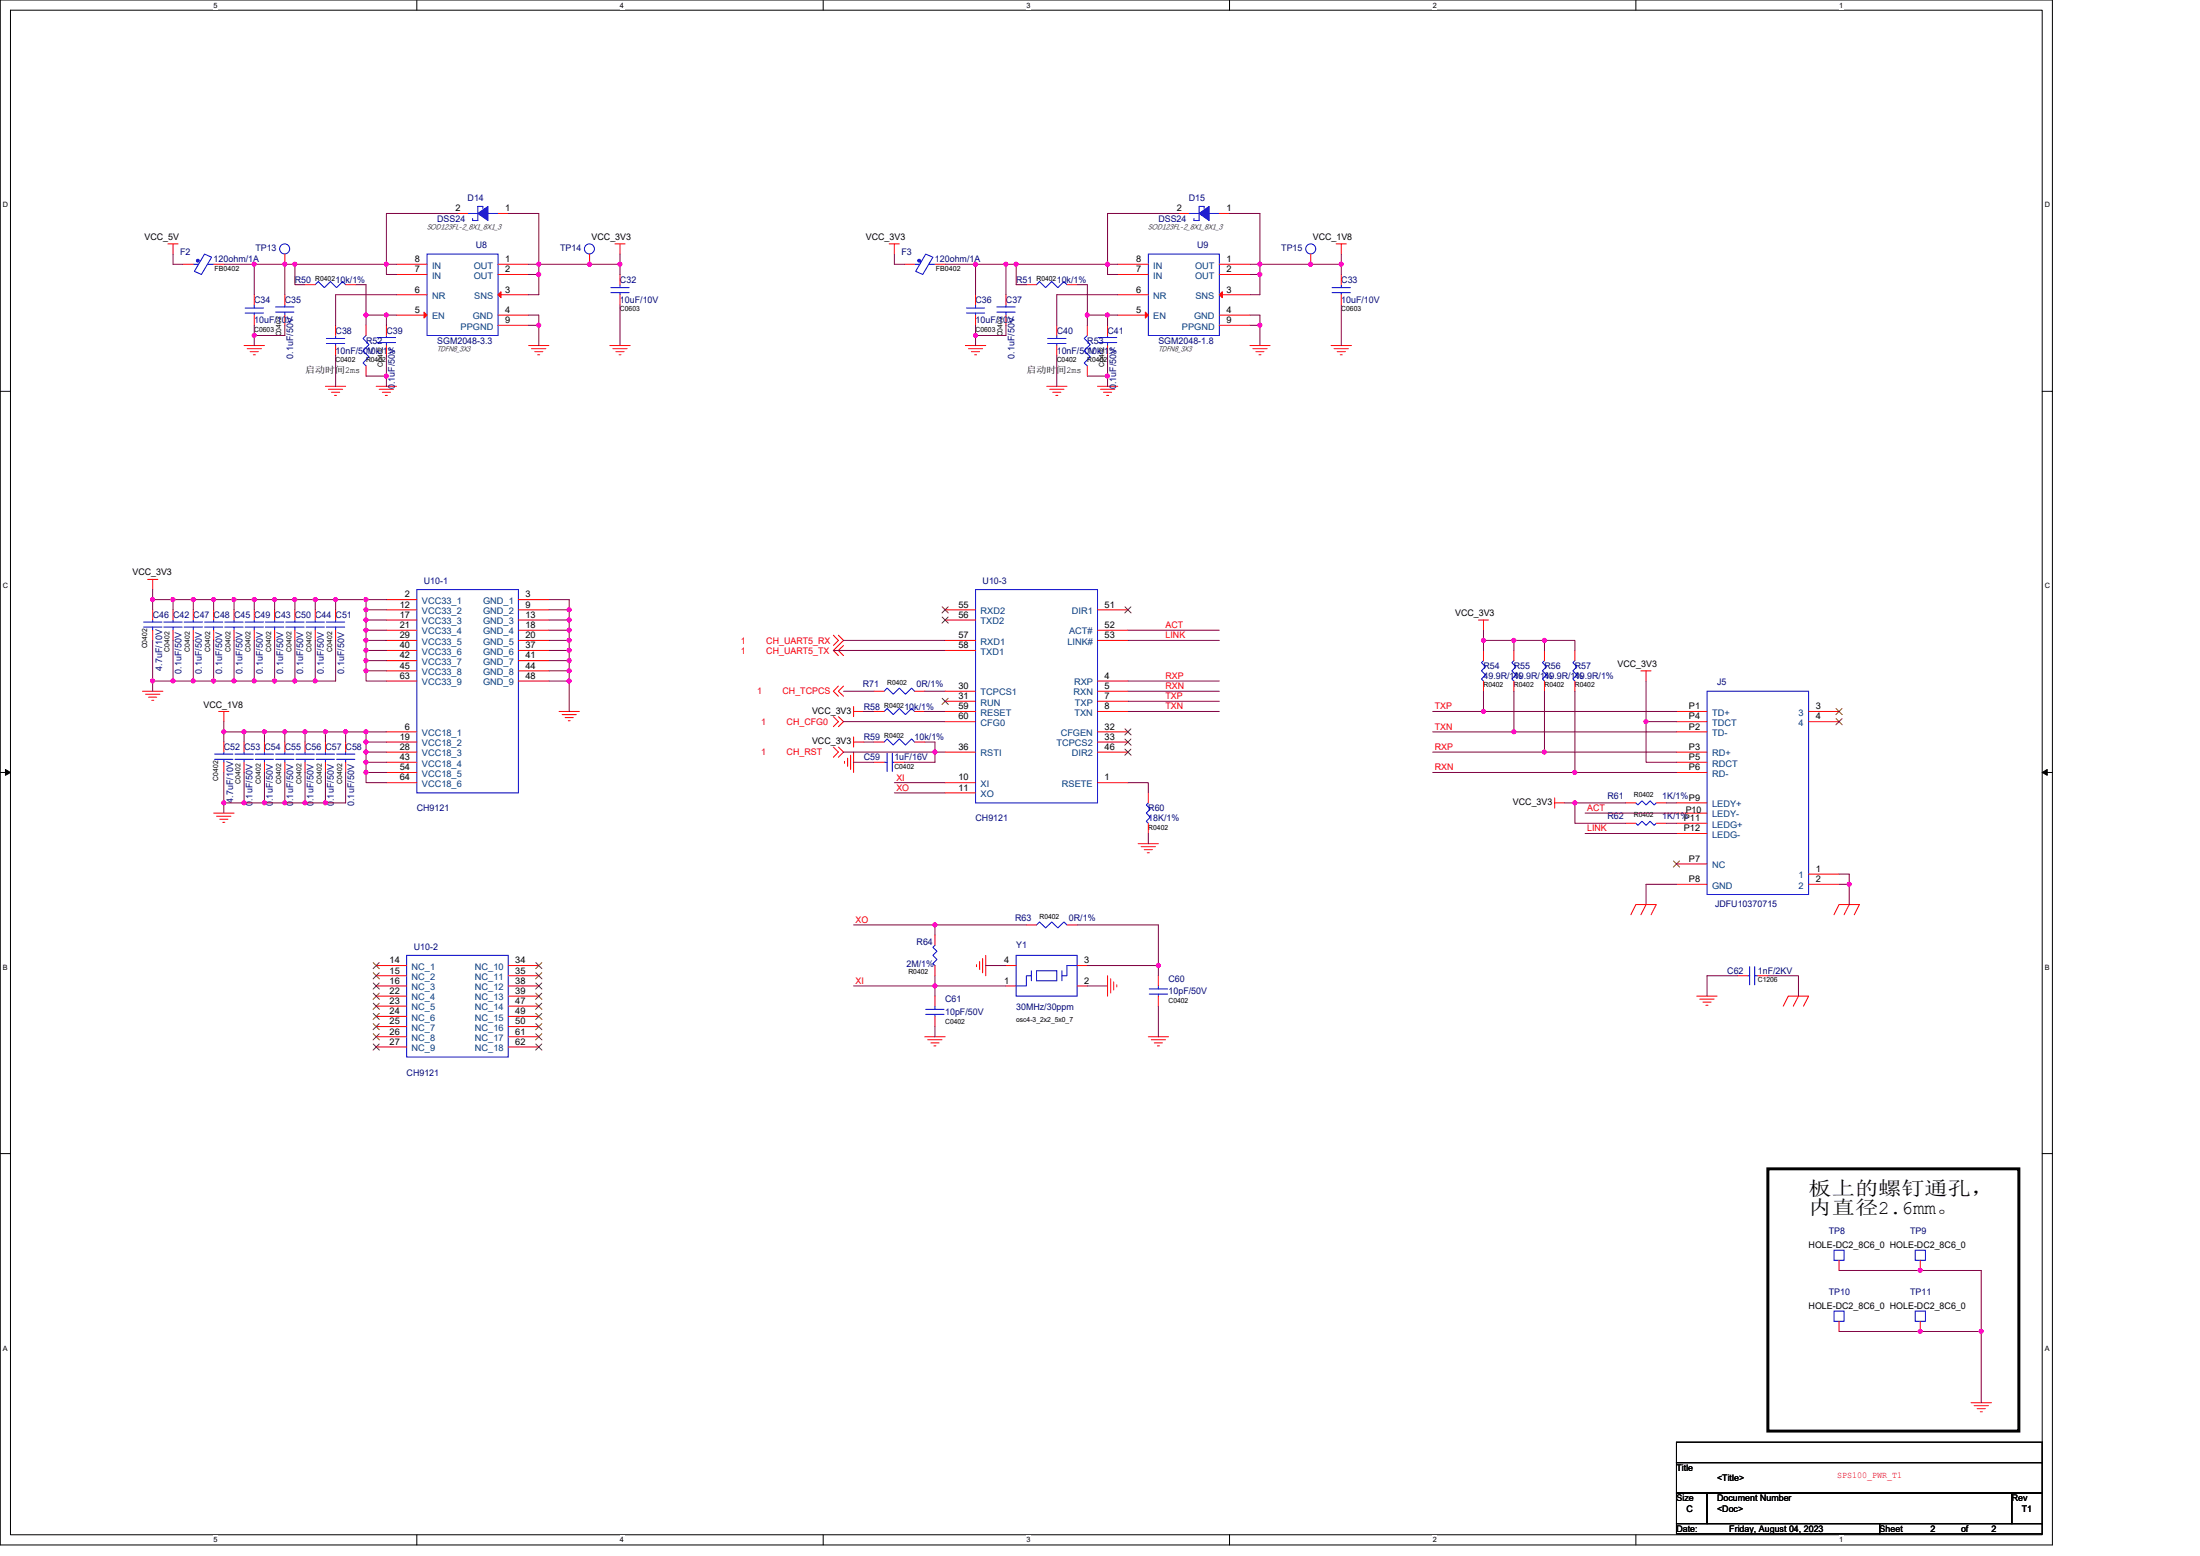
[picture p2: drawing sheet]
<svg xmlns="http://www.w3.org/2000/svg" width="297mm" height="210mm" viewBox="0 0 297 210" stroke-linecap="round" stroke-linejoin="round" font-family="sans-serif">
<path d="M0 0h277.1v208.5h-277.1zM1.4 1.4h274.3v205.7h-274.3z" fill="none" stroke="#000" stroke-width=".14"/>
<g fill="#fff">
<path d="M28.8 .1h.6v1.1h-.6z"/>
<path d="M28.8 207.3h.6v1.1h-.6z"/>
</g>
<path d="M56.3 0v1.4M56.3 207.1v1.4" fill="none" stroke="#000" stroke-width=".14"/>
<g fill="#fff">
<path d="M83.7 .1h.6v1.1h-.6z"/>
<path d="M83.7 207.3h.6v1.1h-.6z"/>
</g>
<path d="M111.1 0v1.4M111.1 207.1v1.4" fill="none" stroke="#000" stroke-width=".14"/>
<g fill="#fff">
<path d="M138.6 .1h.5v1.1h-.5z"/>
<path d="M138.6 207.3h.5v1.1h-.5z"/>
</g>
<path d="M166 0v1.4M166 207.1v1.4" fill="none" stroke="#000" stroke-width=".14"/>
<g fill="#fff">
<path d="M193.4 .1h.6v1.1h-.6z"/>
<path d="M193.4 207.3h.6v1.1h-.6z"/>
</g>
<path d="M220.9 0v1.4M220.9 207.1v1.4" fill="none" stroke="#000" stroke-width=".14"/>
<g fill="#fff">
<path d="M248.3 .1h.6v1.1h-.6z"/>
<path d="M248.3 207.3h.6v1.1h-.6z"/>
<path d="M.4 27.1h.7v1.1h-.7z"/>
<path d="M276.1 27.1h.7v1.1h-.7z"/>
<path d="M.4 78.5h.7v1.1h-.7z"/>
<path d="M276.1 78.5h.7v1.1h-.7z"/>
</g>
<path d="M0 52.8h1.4M275.7 52.8h1.4" fill="none" stroke="#000" stroke-width=".14"/>
<g fill="#fff">
<path d="M.4 130h.7v1.1h-.7z"/>
<path d="M276.1 130h.7v1.1h-.7z"/>
</g>
<path d="M0 104.2h1.4M275.7 104.2h1.4" fill="none" stroke="#000" stroke-width=".14"/>
<path d="M.7 103.8l.7 .4-.7 .4zM275.7 104.2l.7-.4v.8z" fill="#000" stroke="#000" stroke-width=".14"/>
<g fill="#fff">
<path d="M.4 181.4h.7v1.1h-.7z"/>
<path d="M276.1 181.4h.7v1.1h-.7z"/>
</g>
<path d="M0 155.7h1.4M275.7 155.7h1.4M226.4 194.6h49.3v2.8h-49.3zM226.4 197.4h49.3v4.1h-49.3zM226.4 201.5h4.1v4.1h-4.1zM226.4 205.6h27.4v1.4h-27.4zM230.5 201.5h41.1v4.1h-41.1zM253.8 205.6h21.9v1.4h-21.9zM271.6 201.5h4.1v4.1h-4.1z" fill="none" stroke="#000" stroke-width=".14"/>
<path d="M238.7 157.7h33.9v35.4h-33.9z" fill="none" stroke="#000" stroke-width=".4"/>
<g fill="none" stroke="#f00" stroke-width=".14">
<path d="M22.7 32.9h1.3M23.4 32.9v1.4M24.7 35.7h1.4M28.8 35.7h1.4M34.3 39.8v1.3M38.5 39.8v1.3M38.5 34.3v1.4M41.2 38.4h1.4M46.7 38.4h1.3M53.5 39.8h4.2M53.5 37h4.2M53.5 35.7h4.2"/>
<path d="M61.8 28.8h1.3M67.2 35.7h4.2M67.2 37h4.2M67.2 39.8h4.2M67.2 28.8h1.4M79.6 34.3v1.4M83 32.9h1.4M83.7 39.8v1.3M83.7 37v1.4M83.7 32.9v1.4M120.1 32.9h1.3M120.8 32.9v1.4"/>
<path d="M122.1 35.7h1.4M126.2 35.7h1.4M131.7 39.8v1.3M135.8 39.8v1.3M138.6 38.4h1.4M144.1 38.4h1.3M150.9 39.8h4.1M150.9 37h4.1M150.9 35.7h4.1M159.1 28.8h1.4M164.6 35.7h4.2M164.6 37h4.2"/>
<path d="M164.6 39.8h4.2M164.6 28.8h1.4M177 34.3v1.4M180.4 32.9h1.4M181.1 32.9v1.4M181.1 39.8v1.3M181.1 37v1.4M33 46.6h2.7M33.4 47.1h1.9M33.8 47.5h1.1M34.2 47.9h.3M34.3 42.5v1.4"/>
<path d="M38.5 42.5v1.4M43.9 52.1h2.8M44.3 52.5h2M44.8 52.9h1.1M45.2 53.4h.2M45.3 46.6v1.4M45.3 43.9v1.4M49.4 49.4v1.4M49.4 43.9v1.4M50.8 52.1h2.7M51.2 52.5h1.9M51.6 52.9h1.1"/>
<path d="M52 53.4h.3M52.2 43.9v1.4M52.2 46.6v1.4M53.5 42.5h4.2M67.2 42.5h4.2M67.2 43.9h4.2M71.4 46.6h2.7M71.8 47.1h1.9M72.2 47.5h1.1M72.6 47.9h.3M82.3 46.6h2.8M82.8 47.1h1.9"/>
<path d="M83.2 47.5h1.1M83.6 47.9h.2M130.3 46.6h2.8M130.8 47.1h1.9M131.2 47.5h1.1M131.6 47.9h.2M131.7 42.5v1.4M135.8 42.5v1.4M141.3 52.1h2.8M141.7 52.5h2M142.1 52.9h1.1M142.6 53.4h.2"/>
<path d="M142.7 46.6v1.4M142.7 43.9v1.4M146.8 49.4v1.4M146.8 43.9v1.4M148.2 52.1h2.7M148.6 52.5h1.9M149 52.9h1.1M149.4 53.4h.3M149.5 43.9v1.4M149.5 46.6v1.4M150.9 42.5h4.1M164.6 42.5h4.2"/>
<path d="M164.6 43.9h4.2M168.8 46.6h2.7M169.2 47.1h1.9M169.6 47.5h1.1M170 47.9h.3M179.7 46.6h2.8M180.1 47.1h2M180.5 47.5h1.1M181 47.9h.2M19.9 78.2h1.4M20.6 78.2v1.4M19.2 93.3h2.8"/>
<path d="M19.7 93.7h1.9M20.1 94.1h1.1M20.5 94.5h.3M20.6 82.3v1.4M20.6 85v1.4M23.4 82.3v1.4M23.4 85v1.4M26.1 82.3v1.4M26.1 85v1.4M28.8 82.3v1.4M28.8 85v1.4M29.5 96h1.4"/>
<path d="M30.2 96v1.4M31.6 82.3v1.4M31.6 85v1.4M34.3 82.3v1.4M34.3 85v1.4M37.1 82.3v1.4M37.1 85v1.4M39.8 82.3v1.4M39.8 85v1.4M42.6 82.3v1.4M42.6 85v1.4M45.3 82.3v1.4"/>
<path d="M45.3 85v1.4M52.2 83.7h4.1M52.2 85h4.1M52.2 86.4h4.1M52.2 87.8h4.1M52.2 89.2h4.1M52.2 90.5h4.1M52.2 91.9h4.1M52.2 98.8h4.1M52.2 82.3h4.1M52.2 80.9h4.1M70 80.9h4.1"/>
<path d="M70 82.3h4.1M70 83.7h4.1M70 85h4.1M70 86.4h4.1M70 87.8h4.1M70 89.2h4.1M70 90.5h4.1M70 91.9h4.1M75.5 96h2.7M75.9 96.4h1.9M76.3 96.8h1.1M76.7 97.3h.3"/>
<path d="M112.5 96.7l.7 .7-.7 .7M112.5 85.7l.7 .7-.7 .7M113.2 92.6l-.7 .7 .7 .7M113.2 96.7l.7 .7-.7 .7M113.2 85.7l.7 .7-1.4 1.4 .7 .7M113.9 87.1l-.7 .7 .7 .7M113.9 92.6l-.7 .7 .7 .7M115.2 96h1.4M115.2 95.3v1.4M115.2 99.4v1.4M118 93.3h1.4M118 96h1.4"/>
<path d="M123.5 93.3h1.4M123.5 96h1.4M127.6 93.3h4.1M127.6 94.6h4.1M127.6 96h4.1M127.6 97.4h4.1M127.6 82.3h4.1M127.6 83.7h4.1M127.6 86.4h4.1M127.6 87.8h4.1M148.2 82.3h4.1M148.2 85h4.1"/>
<path d="M148.2 86.4h4.1M148.2 91.9h4.1M148.2 93.3h4.1M148.2 94.6h4.1M148.2 96h4.1M148.2 98.8h4.1M199.6 83.7h1.4M200.3 91.9v1.4M200.3 87.8v1.4M200.3 83.7v1.3M204.4 91.9v1.4M204.4 87.8v1.4"/>
<path d="M208.5 91.9v1.4M208.5 87.8v1.4M212.6 91.9v1.4M212.6 87.8v1.4M221.5 90.5h1.4M222.2 90.5v1.4M226.4 96h4.1M226.4 98.8h4.1M226.4 97.4h4.1M244.2 96h4.1M244.2 97.4h4.1M28.8 109.7h2.8"/>
<path d="M29.2 110.2h2M29.7 110.6h1.1M30.1 111h.2M30.2 100.1v1.4M30.2 102.9v1.3M33 100.1v1.4M33 102.9v1.3M35.7 100.1v1.4M35.7 102.9v1.3M38.5 100.1v1.4M38.5 102.9v1.3M41.2 100.1v1.4"/>
<path d="M41.2 102.9v1.3M43.9 100.1v1.4M43.9 102.9v1.3M46.7 100.1v1.4M46.7 102.9v1.3M52.2 100.1h4.1M52.2 101.5h4.1M52.2 102.9h4.1M52.2 104.2h4.1M52.2 105.6h4.1M112.5 100.8l.7 .7-.7 .7M113.2 100.8l.7 .7-.7 .7"/>
<path d="M114 102.7v.3M114.4 102.3v1.1M114.8 101.9v1.9M115.2 100.1h1.4M115.2 101.5v2.7M118 100.1h1.4M118 102.9h1.4M120.8 102.9h1.3M123.5 100.1h1.4M127.6 105.6h4.1M127.6 107h4.1M127.6 101.5h4.1"/>
<path d="M148.2 105.6h4.1M148.2 100.1h4.1M148.2 101.5h4.1M153.7 113.9h2.7M154.1 114.3h1.9M154.5 114.7h1.1M154.9 115.1h.3M155 111.1v1.4M155 107v1.4M209.9 108.4h1.4M209.9 107.7v1.4M219.5 108.4h1.4"/>
<path d="M219.5 111.1h1.4M223.6 108.4h1.4M223.6 111.1h1.4M226.4 108.4h4.1M226.4 101.5h4.1M226.4 102.9h4.1M226.4 104.2h4.1M226.4 116.6h4.1M226.4 119.3h4.1M226.4 109.7h4.1M226.4 112.5h4.1M226.4 111.1h4.1"/>
<path d="M244.2 118h4.1M244.2 119.3h4.1M50.8 130.3h4.1M50.8 131.7h4.1M50.8 133.1h4.1M50.8 134.4h4.1M50.8 135.8h4.1M50.8 137.2h4.1M50.8 138.5h4.1M50.8 139.9h4.1M68.6 134.4h4.1M68.6 135.8h4.1"/>
<path d="M68.6 137.2h4.1M68.6 138.5h4.1M68.6 139.9h4.1M68.6 130.3h4.1M68.6 131.7h4.1M68.6 133.1h4.1M124.9 139.9h2.7M126.2 130.3v1.4M126.2 126.2v1.4M126.2 137.2v1.3M126.2 134.4v1.4M131.8 130.2v.3"/>
<path d="M132.3 129.8v1.1M132.7 129.3v2M133.1 128.9v2.8M135.8 133.1h1.4M135.8 130.3h1.4M138.6 124.8h1.4M144.1 124.8h1.3M145.4 130.3h1.4M145.4 133.1h1.4M149.5 131.7v2.7M150 132.1v1.9M150.4 132.5v1.1"/>
<path d="M150.8 132.9v.3M155 139.9h2.8M156.4 134.4v1.4M156.4 131.7v1.4M220.2 123.4l.7-1.3h2.7l-.7 1.3M222.2 122.1l-.7 1.3M229.1 134.4h2.7M229.5 134.8h1.9M229.9 135.2h1.1M230.3 135.7h.3M234.6 131.7h1.4M237.3 131.7h1.4"/>
<path d="M240.8 135.8l.6-1.4h2.8l-.7 1.4M242.8 134.4l-.7 1.4M247.6 123.4l.7-1.3h2.8l-.7 1.3M249.7 122.1l-.7 1.3M50.8 141.3h4.1M68.6 141.3h4.1M125.3 140.3h1.9M125.7 140.7h1.1M126.1 141.1h.3M155.4 140.3h2M155.8 140.7h1.1M156.3 141.1h.2"/>
<path d="M248.3 170.1v1.4M248.3 178.3v1.4M259.3 170.1v1.4M259.3 178.3v1.4M266.1 189.3h2.8M266.5 189.7h2M267 190.1h1.1M267.4 190.5h.2"/>
</g>
<g fill="none" stroke="#00f" stroke-width=".14">
<path d="M26.1 35.7h.7M27.6 34.3l1 .4-1.4 2.3-1-.4zM28 35.7h.8M42.6 38.4l.4-.4 .8 .8 .8-.8 .8 .8 .9-.8 .4 .4M57.7 34.3h9.5v11h-9.5zM63.1 28.8h1.4M65.2 28.1v-.2h-.7v1.9h-.7v-.3M65.9 28.8h1.3M82.5 38.8h2.4M82.5 39.5h2.4M83.7 39.5v.3M83.7 38.4v.4"/>
<path d="M123.5 35.7h.7M125 34.3l1 .4-1.4 2.3-1-.4zM125.4 35.7h.8M140 38.4l.4-.4 .8 .8 .8-.8 .8 .8 .9-.8 .4 .4M155 34.3h9.6v11h-9.6zM160.5 28.8h1.4M162.6 28.1v-.2h-.7v1.9h-.7v-.3M163.3 28.8h1.3M179.8 38.8h2.5M179.8 39.5h2.5M181.1 39.5v.3M181.1 38.4v.4"/>
<path d="M33.1 41.6h2.5M33.1 42.2h2.5M34.3 42.2v.3M34.3 41.1v.5M37.2 42.1h2.5M37.2 41.4h2.5M38.5 41.1v.3M38.5 42.1v.4M44.1 45.7h2.4M44.1 46.4h2.4M45.3 46.4v.2M45.3 45.3v.4"/>
<path d="M49.4 45.3l-.4 .4 .8 .8-.8 .8 .8 .9-.8 .8 .4 .4M50.9 46.2h2.5M50.9 45.6h2.5M52.2 45.3v.3M52.2 46.2v.4M130.5 41.6h2.4M130.5 42.2h2.4M131.7 42.2v.3M131.7 41.1v.5M134.6 42.1h2.5M134.6 41.4h2.5M135.8 41.1v.3"/>
<path d="M135.8 42.1v.4M141.5 45.7h2.4M141.5 46.4h2.4M142.7 46.4v.2M142.7 45.3v.4M146.8 45.3l-.4 .4 .8 .8-.8 .8 .8 .9-.8 .8 .4 .4M148.3 46.2h2.5M148.3 45.6h2.5M149.5 45.3v.3M149.5 46.2v.4M56.3 79.6h13.7v27.4h-13.7zM131.7 79.6h16.5v28.8h-16.5z"/>
<path d="M19.4 84.6h2.5M19.4 83.9h2.5M20.6 83.7v.2M20.6 84.6v.4M22.1 84.6h2.5M22.1 83.9h2.5M23.4 83.7v.2M23.4 84.6v.4M24.9 84.6h2.4M24.9 83.9h2.4M26.1 83.7v.2M26.1 84.6v.4"/>
<path d="M27.6 84.6h2.5M27.6 83.9h2.5M28.8 83.7v.2M28.8 84.6v.4M30.3 84.6h2.5M30.3 83.9h2.5M31.6 83.7v.2M31.6 84.6v.4M33.1 84.6h2.5M33.1 83.9h2.5M34.3 83.7v.2M34.3 84.6v.4"/>
<path d="M35.8 84.6h2.5M35.8 83.9h2.5M37.1 83.7v.2M37.1 84.6v.4M38.6 84.6h2.5M38.6 83.9h2.5M39.8 83.7v.2M39.8 84.6v.4M41.3 84.6h2.5M41.3 83.9h2.5M42.6 83.7v.2M42.6 84.6v.4"/>
<path d="M44.1 84.6h2.4M44.1 83.9h2.4M45.3 83.7v.2M45.3 84.6v.4M119.4 96l.4-.4 .8 .8 .8-.8 .9 .8 .8-.8 .4 .4M119.4 93.3l.4-.4 .8 .8 .8-.8 .9 .8 .8-.8 .4 .4M200.3 89.2l-.3 .2 .6 .6-.6 .5 .6 .6-.6 .5 .3 .3M204.4 89.2l-.3 .2 .6 .6-.6 .5 .6 .6-.6 .5 .3 .3M208.5 89.2l-.2 .2 .5 .6-.5 .5 .5 .6-.5 .5 .2 .3M212.6 89.2l-.2 .2 .5 .6-.5 .5 .5 .6-.5 .5 .2 .3M230.5 93.3h13.7v27.4h-13.7zM29 102.5h2.5"/>
<path d="M29 101.8h2.5M30.2 101.5v.3M30.2 102.5v.4M31.7 102.5h2.5M31.7 101.8h2.5M33 101.5v.3M33 102.5v.4M34.5 102.5h2.4M34.5 101.8h2.4M35.7 101.5v.3M35.7 102.5v.4M37.2 102.5h2.5"/>
<path d="M37.2 101.8h2.5M38.5 101.5v.3M38.5 102.5v.4M40 102.5h2.4M40 101.8h2.4M41.2 101.5v.3M41.2 102.5v.4M42.7 102.5h2.5M42.7 101.8h2.5M43.9 101.5v.3M43.9 102.5v.4M45.4 102.5h2.5"/>
<path d="M45.4 101.8h2.5M46.7 101.5v.3M46.7 102.5v.4M119.4 100.1l.4-.4 .8 .8 .8-.8 .9 .8 .8-.8 .4 .4M119.4 102.9h.4M119.8 101.6v2.5M120.5 102.9h.3M120.5 101.6v2.5M155 108.4l-.2 .2 .5 .6-.5 .5 .5 .6-.5 .5 .2 .3M220.9 108.4l.2 .2 .6-.5 .5 .5 .6-.5 .5 .5 .3-.2M220.9 111.1l.2 .3 .6-.6 .5 .6 .6-.6 .5 .6 .3-.3M54.9 128.9h13.7v13.7h-13.7z"/>
<path d="M125 136.2h2.5M125 136.9h2.5M126.2 127.6l-.2 .2 .5 .6-.5 .5 .5 .6-.5 .5 .2 .3M126.2 136.9v.3M126.2 135.8v.4M137.2 128.9h8.2v5.5h-8.2zM139.3 131v1.4M139.3 131.7h-.7v1.4h-1.4M140 131h2.7v1.4h-2.7zM140 124.8l.4-.4 .8 .8 .8-.8 .8 .8 .9-.8 .4 .4M143.4 131v1.4M145.4 130.3h-1.3v1.4h-.7"/>
<path d="M155.2 133.5h2.4M155.2 134.2h2.4M156.4 134.2v.2M156.4 133.1v.4M236 131.7h.2M236.2 130.5v2.4M236.9 130.5v2.4M236.9 131.7h.4M247.6 168.7h1.4v1.4h-1.4zM247.6 176.9h1.4v1.4h-1.4zM258.6 168.7h1.4v1.4h-1.4zM258.6 176.9h1.4v1.4h-1.4z"/>
<circle cx="38.4" cy="33.6" r=".68"/>
<circle cx="79.6" cy="33.6" r=".68"/>
<circle cx="177" cy="33.6" r=".68"/>
</g>
<g fill="#f00" stroke="#f00" stroke-width=".14">
<path d="M67.2 39.8l.4-.4v.8z"/>
<path d="M57.3 42.1l.4 .4-.4 .4z"/>
<path d="M164.6 39.8l.4-.4v.8z"/>
<path d="M154.6 42.1l.4 .4-.4 .4z"/>
</g>
<g fill="#00f" stroke="#00f" stroke-width=".14">
<path d="M64.5 28.8l1.4-.9v1.9z" fill-rule="evenodd"/>
<path d="M161.9 28.8l1.4-.9v1.9z" fill-rule="evenodd"/>
<circle cx="26.7" cy="35.2" r=".19"/>
<circle cx="124.1" cy="35.2" r=".19"/>
</g>
<g fill="none" stroke="#804000" stroke-width=".14">
<path d="M127.2 94.2l.8 .9M127.2 81.9l.8 .8M127.2 83.3l.8 .8M128 94.2l-.8 .9M128 81.9l-.8 .8M128 83.3l-.8 .8M151.9 81.9l.8 .8M151.9 98.4l.8 .8M151.9 99.7l.8 .9M152.7 81.9l-.8 .8M152.7 98.4l-.8 .8M152.7 99.7l-.8 .9"/>
<path d="M247.9 95.6l.8 .8M247.9 97l.8 .8M248.7 95.6l-.8 .8M248.7 97l-.8 .8M151.9 101.1l.8 .8M152.7 101.1l-.8 .8M226 116.2l.8 .8M226.8 116.2l-.9 .8M50.4 129.9l.8 .8M50.4 131.3l.8 .8M50.4 132.7l.8 .8M50.4 134l.8 .9"/>
<path d="M50.4 135.4l.8 .8M50.4 136.8l.8 .8M50.4 138.1l.8 .9M50.4 139.5l.8 .8M51.2 129.9l-.8 .8M51.2 131.3l-.8 .8M51.2 132.7l-.8 .8M51.2 134l-.8 .9M51.2 135.4l-.8 .8M51.2 136.8l-.8 .8M51.2 138.1l-.8 .9M51.2 139.5l-.8 .8"/>
<path d="M72.3 134l.9 .9M72.3 135.4l.9 .8M72.3 136.8l.9 .8M72.3 138.1l.9 .9M72.3 139.5l.9 .8M72.3 129.9l.9 .8M72.3 131.3l.9 .8M72.3 132.7l.9 .8M73.1 134l-.8 .9M73.1 135.4l-.8 .8M73.1 136.8l-.8 .8M73.1 138.1l-.8 .9"/>
<path d="M73.1 139.5l-.8 .8M73.1 129.9l-.8 .8M73.1 131.3l-.8 .8M73.1 132.7l-.8 .8M50.4 140.9l.8 .8M51.2 140.9l-.8 .8M72.3 140.9l.9 .8M73.1 140.9l-.8 .8"/>
</g>
<g fill="none" stroke="#800040" stroke-width=".14">
<path d="M23.4 34.3v1.4h1.3M30.2 35.7h4.1M34.3 35.7v4.1M34.3 35.7h4.2M38.5 35.7h1.3M38.5 35.7v4.1M39.8 35.7h12.4M39.8 35.7v2.7h1.4M48 38.4h1.4v4.1M52.2 35.7h1.3M52.2 35.7v1.3h1.3M53.5 39.8h-8.2v4.1"/>
<path d="M61.8 28.8h-9.6v6.9M68.6 28.8h4.1v6.9M71.4 35.7h1.3M71.4 37h1.3M72.7 35.7h11M72.7 35.7v1.3M72.7 37v2.8h-1.3M83.7 35.7v1.3M83.7 34.3v1.4M120.8 34.3v1.4h1.3M127.6 35.7h4.1M135.8 35.7h-4.1v4.1"/>
<path d="M135.8 35.7h1.4M135.8 35.7v4.1M137.2 35.7v2.7h1.4M137.2 35.7h12.3M145.4 38.4h1.4v4.1M149.5 35.7h1.4M149.5 35.7v1.3h1.4M150.9 39.8h-8.2v4.1M159.1 28.8h-9.6v6.9M166 28.8h4.1v6.9M168.8 35.7h1.3M168.8 37h1.3"/>
<path d="M170.1 35.7v1.3M170.1 35.7h11M170.1 37v2.8h-1.3M181.1 34.3v1.4M181.1 35.7v1.3M34.3 43.9v1.4M34.3 45.3v1.3M38.5 43.9v1.4h-4.2M45.3 48v4.1M49.4 42.5h2.8M49.4 50.8h2.8v1.3M49.4 42.5v1.4"/>
<path d="M52.2 48v2.8M52.2 42.5h1.3M52.2 42.5v1.4M71.4 42.5h1.3v1.4M71.4 43.9h1.3M72.7 43.9v2.7M83.7 41.1v5.5M131.7 43.9v1.4M131.7 45.3v1.3M135.8 43.9v1.4h-4.1M142.7 48v4.1M146.8 42.5h2.7"/>
<path d="M146.8 42.5v1.4M146.8 50.8h2.7M149.5 48v2.8M149.5 50.8v1.3M150.9 42.5h-1.4v1.4M168.8 42.5h1.3v1.4M168.8 43.9h1.3M170.1 43.9v2.7M181.1 41.1v5.5M20.6 79.6v1.3M20.6 86.4v5.5M23.4 80.9h2.7"/>
<path d="M23.4 91.9h2.7M23.4 86.4v5.5M23.4 80.9h-2.8v1.4M23.4 80.9v1.4M23.4 91.9h-2.8v1.4M26.1 86.4v5.5M26.1 80.9v1.4M26.1 80.9h2.7M26.1 91.9h2.7M28.8 86.4v5.5M28.8 80.9v1.4M28.8 80.9h2.8"/>
<path d="M28.8 91.9h2.8M30.2 98.8h2.8M30.2 97.4v1.4M30.2 98.8v1.3M31.6 80.9h2.7M31.6 91.9h2.7M31.6 80.9v1.4M31.6 86.4v5.5M33 98.8v1.3M33 98.8h2.7M34.3 80.9v1.4M34.3 80.9h2.8"/>
<path d="M34.3 91.9h2.8M34.3 86.4v5.5M35.7 98.8v1.3M35.7 98.8h2.8M37.1 80.9h2.7M37.1 91.9h2.7M37.1 80.9v1.4M37.1 86.4v5.5M38.5 98.8h2.7M38.5 98.8v1.3M39.8 80.9v1.4M39.8 80.9h2.8"/>
<path d="M39.8 91.9h2.8M39.8 86.4v5.5M41.2 98.8v1.3M41.2 98.8h2.7M42.6 86.4v5.5M42.6 80.9v1.4M42.6 80.9h2.7M43.9 98.8h2.8M43.9 98.8v1.3M45.3 80.9h4.1M45.3 86.4v5.5h-2.7M45.3 80.9v1.4"/>
<path d="M46.7 98.8v1.3M46.7 98.8h2.7M49.4 83.7v1.3M49.4 89.2v1.3M49.4 80.9v1.4M49.4 82.3h2.8M49.4 82.3v1.4h2.8M49.4 85h2.8M49.4 85v1.4h2.8M49.4 86.4v1.4h2.8M49.4 87.8v1.4h2.8M49.4 90.5h2.8"/>
<path d="M49.4 90.5v1.4h2.8M49.4 98.8v1.3h2.8M49.4 98.8h2.8M49.4 80.9h2.8M74.1 80.9h2.8v1.4M74.1 82.3h2.8M74.1 83.7h2.8M74.1 85h2.8M74.1 86.4h2.8M74.1 87.8h2.8M74.1 89.2h2.8M74.1 90.5h2.8"/>
<path d="M74.1 91.9h2.8M76.9 82.3v1.4M76.9 83.7v1.3M76.9 85v1.4M76.9 86.4v1.4M76.9 87.8v1.4M76.9 89.2v1.3M76.9 90.5v1.4M76.9 91.9v4.1M112.5 87.8h15.1M113.9 97.4h13.7M113.9 86.4h13.7"/>
<path d="M113.9 93.3h4.1M116.6 96h1.4M124.9 96h2.7M124.9 93.3h2.7M152.3 91.9h12.3M152.3 93.3h12.3M152.3 94.6h12.3M152.3 96h12.3M152.3 85h12.3M152.3 86.4h12.3M193.4 96h6.9M193.4 98.8h11"/>
<path d="M200.3 96h26.1M200.3 85v1.4M200.3 93.3v2.7M200.3 86.4v1.4M200.3 86.4h4.1v1.4M204.4 86.4h4.1v1.4M204.4 98.8h22M204.4 93.3v5.5M208.5 93.3v8.2M208.5 86.4h4.1v1.4M212.6 93.3v10.9M222.2 91.9v5.5h4.2"/>
<path d="M222.2 97.4v5.5h4.2M30.2 104.2v4.2M30.2 108.4h2.8M30.2 108.4v1.3M33 108.4h2.7M33 104.2v4.2M35.7 108.4h2.8M35.7 104.2v4.2M38.5 108.4h2.7M38.5 104.2v4.2M41.2 104.2v4.2M41.2 108.4h2.7"/>
<path d="M43.9 104.2v4.2M46.7 104.2v4.2h-2.8M49.4 100.1v1.4M49.4 101.5h2.8M49.4 101.5v1.4h2.8M49.4 102.9v1.3h2.8M49.4 104.2v1.4h2.8M113.9 101.5h12.3M115.2 102.9h2.8M116.6 100.1h1.4M120.8 105.6h6.8M120.8 107h6.8"/>
<path d="M124.9 100.1h1.3v1.4M126.2 101.5h1.4M126.2 101.5v1.4h-4.1M152.3 105.6h2.7v1.4M155 112.5v1.4M193.4 101.5h15.1M193.4 104.2h19.2M208.5 101.5h17.9M211.3 108.4h1.3M212.6 108.4v2.7h6.9M212.6 108.4h6.9M212.6 104.2h13.8"/>
<path d="M214 109.7h12.4M214 112.5h12.4M225 111.1h1.4M225 108.4h1.4M226.4 119.3h-4.2v2.8M248.3 118h1.4v1.3M248.3 119.3h1.4M249.7 119.3v2.8M115.2 124.8h11M115.2 133.1h11M126.2 133.1h9.6M126.2 124.8v1.4"/>
<path d="M126.2 131.7v1.4M126.2 133.1v1.3M126.2 138.5v1.4M126.2 124.8h12.4M133.1 130.3h2.7M145.4 124.8h11v5.5M146.8 133.1h2.7M146.8 130.3h9.6M156.4 130.3v1.4M156.4 135.8v4.1M234.6 131.7h-4.1v2.7M238.7 131.7h4.1v2.7"/>
<path d="M248.3 179.7h19.2M248.3 171.4h19.2v8.3M267.5 179.7v9.6"/>
</g>
<g fill="#f0f" stroke="#f0f" stroke-width=".14">
<circle cx="76.8" cy="83.7" r=".27"/>
<circle cx="76.8" cy="82.3" r=".27"/>
<circle cx="76.8" cy="85" r=".27"/>
<circle cx="76.8" cy="86.4" r=".27"/>
<circle cx="76.8" cy="89.1" r=".27"/>
<circle cx="76.8" cy="87.8" r=".27"/>
<circle cx="76.8" cy="90.5" r=".27"/>
<circle cx="76.8" cy="91.9" r=".27"/>
<circle cx="39.8" cy="91.9" r=".27"/>
<circle cx="42.5" cy="91.9" r=".27"/>
<circle cx="20.6" cy="80.9" r=".27"/>
<circle cx="23.4" cy="80.9" r=".27"/>
<circle cx="26.1" cy="80.9" r=".27"/>
<circle cx="31.6" cy="80.9" r=".27"/>
<circle cx="28.8" cy="80.9" r=".27"/>
<circle cx="37.1" cy="80.9" r=".27"/>
<circle cx="34.3" cy="80.9" r=".27"/>
<circle cx="39.8" cy="80.9" r=".27"/>
<circle cx="45.3" cy="80.9" r=".27"/>
<circle cx="42.5" cy="80.9" r=".27"/>
<circle cx="72.7" cy="35.7" r=".27"/>
<circle cx="34.3" cy="35.7" r=".27"/>
<circle cx="38.4" cy="35.7" r=".27"/>
<circle cx="52.2" cy="35.7" r=".27"/>
<circle cx="79.6" cy="35.7" r=".27"/>
<circle cx="72.7" cy="37" r=".27"/>
<circle cx="72.7" cy="43.9" r=".27"/>
<circle cx="83.7" cy="35.7" r=".27"/>
<circle cx="126.2" cy="124.8" r=".27"/>
<circle cx="156.4" cy="130.3" r=".27"/>
<circle cx="126.2" cy="133" r=".27"/>
<circle cx="39.8" cy="35.7" r=".27"/>
<circle cx="34.3" cy="45.3" r=".27"/>
<circle cx="52.2" cy="42.5" r=".27"/>
<circle cx="32.9" cy="98.8" r=".27"/>
<circle cx="30.2" cy="98.8" r=".27"/>
<circle cx="30.2" cy="108.3" r=".27"/>
<circle cx="20.6" cy="91.9" r=".27"/>
<circle cx="26.1" cy="91.9" r=".27"/>
<circle cx="23.4" cy="91.9" r=".27"/>
<circle cx="31.6" cy="91.9" r=".27"/>
<circle cx="28.8" cy="91.9" r=".27"/>
<circle cx="37.1" cy="91.9" r=".27"/>
<circle cx="34.3" cy="91.9" r=".27"/>
<circle cx="38.4" cy="98.8" r=".27"/>
<circle cx="35.7" cy="98.8" r=".27"/>
<circle cx="41.2" cy="98.8" r=".27"/>
<circle cx="43.9" cy="98.8" r=".27"/>
<circle cx="46.7" cy="98.8" r=".27"/>
<circle cx="32.9" cy="108.3" r=".27"/>
<circle cx="35.7" cy="108.3" r=".27"/>
<circle cx="38.4" cy="108.3" r=".27"/>
<circle cx="41.2" cy="108.3" r=".27"/>
<circle cx="43.9" cy="108.3" r=".27"/>
<circle cx="49.4" cy="82.3" r=".27"/>
<circle cx="49.4" cy="83.7" r=".27"/>
<circle cx="49.4" cy="85" r=".27"/>
<circle cx="49.4" cy="87.8" r=".27"/>
<circle cx="49.4" cy="86.4" r=".27"/>
<circle cx="49.4" cy="90.5" r=".27"/>
<circle cx="49.4" cy="89.1" r=".27"/>
<circle cx="49.4" cy="98.8" r=".27"/>
<circle cx="49.4" cy="101.5" r=".27"/>
<circle cx="49.4" cy="100.1" r=".27"/>
<circle cx="49.4" cy="102.9" r=".27"/>
<circle cx="49.4" cy="104.2" r=".27"/>
<circle cx="49.4" cy="80.9" r=".27"/>
<circle cx="212.6" cy="104.2" r=".27"/>
<circle cx="200.3" cy="96" r=".27"/>
<circle cx="200.3" cy="86.4" r=".27"/>
<circle cx="204.4" cy="98.8" r=".27"/>
<circle cx="208.5" cy="101.5" r=".27"/>
<circle cx="204.4" cy="86.4" r=".27"/>
<circle cx="208.5" cy="86.4" r=".27"/>
<circle cx="222.2" cy="97.4" r=".27"/>
<circle cx="212.6" cy="108.3" r=".27"/>
<circle cx="249.7" cy="119.3" r=".27"/>
<circle cx="49.4" cy="42.5" r=".27"/>
<circle cx="52.2" cy="50.7" r=".27"/>
<circle cx="131.7" cy="35.7" r=".27"/>
<circle cx="135.8" cy="35.7" r=".27"/>
<circle cx="149.5" cy="35.7" r=".27"/>
<circle cx="137.2" cy="35.7" r=".27"/>
<circle cx="170.1" cy="35.7" r=".27"/>
<circle cx="177" cy="35.7" r=".27"/>
<circle cx="170.1" cy="37" r=".27"/>
<circle cx="146.8" cy="42.5" r=".27"/>
<circle cx="149.5" cy="42.5" r=".27"/>
<circle cx="170.1" cy="43.9" r=".27"/>
<circle cx="131.7" cy="45.3" r=".27"/>
<circle cx="149.5" cy="50.7" r=".27"/>
<circle cx="126.2" cy="101.5" r=".27"/>
<circle cx="259.3" cy="171.4" r=".27"/>
<circle cx="259.3" cy="179.7" r=".27"/>
<circle cx="267.5" cy="179.7" r=".27"/>
<circle cx="181.1" cy="35.7" r=".27"/>
</g>
<g font-size="2.6">
<text x="244.2" y="161.2">板上的螺钉通孔，</text>
<text x="244.2" y="163.8">内直径2.6mm。</text>
</g>
<g font-size="1.2" fill="#000080">
<text x="59" y="29.9">DSS24</text>
<text x="63.1" y="27.2">D14</text>
<text x="156.4" y="29.9">DSS24</text>
<text x="160.5" y="27.2">D15</text>
<text x="24.3" y="34.5">F2</text>
<text x="28.8" y="35.4">120ohm/1A</text>
<text x="34.5" y="33.9">TP13</text>
<text x="64.2" y="33.5">U8</text>
<text x="75.6" y="33.9">TP14</text>
<text x="121.7" y="34.5">F3</text>
<text x="126.2" y="35.4">120ohm/1A</text>
<text x="161.6" y="33.5">U9</text>
<text x="173" y="33.9">TP15</text>
<text x="34.3" y="40.9">C34</text>
<text x="38.5" y="40.9">C35</text>
<text x="39.8" y="38.2">R50</text>
<text x="45.3" y="38.2">10k/1%</text>
<text x="83.7" y="38.2">C32</text>
<text x="83.7" y="40.9">10uF/10V</text>
<text x="131.7" y="40.9">C36</text>
<text x="135.8" y="40.9">C37</text>
<text x="137.2" y="38.2">R51</text>
<text x="142.7" y="38.2">10k/1%</text>
<text x="181.1" y="38.2">C33</text>
<text x="181.1" y="40.9">10uF/10V</text>
<text x="34.3" y="43.6">10uF/10V</text>
<text x="45.3" y="45">C38</text>
<text x="45.3" y="47.8">10nF/50V</text>
<text x="49.4" y="46.4">R52</text>
<text x="49.4" y="47.8">10k/1%</text>
<text x="52.2" y="45">C39</text>
<text x="59" y="46.4">SGM2048-3.3</text>
<text x="131.7" y="43.6">10uF/10V</text>
<text x="142.7" y="45">C40</text>
<text x="142.7" y="47.8">10nF/50V</text>
<text x="146.8" y="46.4">R53</text>
<text x="146.8" y="47.8">10k/1%</text>
<text x="149.5" y="45">C41</text>
<text x="156.4" y="46.4">SGM2048-1.8</text>
<text x="39.6" y="48.4" transform="rotate(-90 39.6 48.4)">0.1uF/50V</text>
<text x="53.3" y="52.5" transform="rotate(-90 53.3 52.5)">0.1uF/50V</text>
<text x="137" y="48.4" transform="rotate(-90 137 48.4)">0.1uF/50V</text>
<text x="150.7" y="52.5" transform="rotate(-90 150.7 52.5)">0.1uF/50V</text>
<text x="20.6" y="83.4">C46 C42 C47 C48 C45 C49 C43 C50 C44 C51</text>
<text x="57.2" y="78.8">U10-1</text>
<text x="132.7" y="78.8">U10-3</text>
<text x="21.9" y="90.5" transform="rotate(-90 21.9 90.5)">4.7uF/10V</text>
<text x="24.5" y="90.9" transform="rotate(-90 24.5 90.9)">0.1uF/50V</text>
<text x="27.2" y="90.9" transform="rotate(-90 27.2 90.9)">0.1uF/50V</text>
<text x="30" y="90.9" transform="rotate(-90 30 90.9)">0.1uF/50V</text>
<text x="32.7" y="90.9" transform="rotate(-90 32.7 90.9)">0.1uF/50V</text>
<text x="35.5" y="90.9" transform="rotate(-90 35.5 90.9)">0.1uF/50V</text>
<text x="38.2" y="90.9" transform="rotate(-90 38.2 90.9)">0.1uF/50V</text>
<text x="41" y="90.9" transform="rotate(-90 41 90.9)">0.1uF/50V</text>
<text x="43.7" y="90.9" transform="rotate(-90 43.7 90.9)">0.1uF/50V</text>
<text x="46.5" y="90.9" transform="rotate(-90 46.5 90.9)">0.1uF/50V</text>
<text x="116.5" y="92.8">R71</text>
<text x="116.6" y="95.8">R58</text>
<text x="122.1" y="95.8">10k/1%</text>
<text x="123.8" y="92.8">0R/1%</text>
<text x="200.3" y="90.3">R54</text>
<text x="200.3" y="91.7">49.9R/1%</text>
<text x="204.4" y="90.3">R55</text>
<text x="204.4" y="91.7">49.9R/1%</text>
<text x="208.5" y="90.3">R56</text>
<text x="208.5" y="91.7">49.9R/1%</text>
<text x="212.6" y="90.3">R57</text>
<text x="212.6" y="91.7">49.9R/1%</text>
<text x="231.8" y="92.5">J5</text>
<text x="30.2" y="101.3">C52 C53 C54 C55 C56 C57 C58</text>
<text x="116.6" y="99.9">R59</text>
<text x="123.5" y="99.9">10k/1%</text>
<text x="116.6" y="102.6">C59</text>
<text x="120.8" y="102.6">1uF/16V</text>
<text x="217" y="107.8">R61</text>
<text x="224.4" y="107.8">1K/1%P9</text>
<text x="31.5" y="108.4" transform="rotate(-90 31.5 108.4)">4.7uF/10V</text>
<text x="34.1" y="108.8" transform="rotate(-90 34.1 108.8)">0.1uF/50V</text>
<text x="36.8" y="108.8" transform="rotate(-90 36.8 108.8)">0.1uF/50V</text>
<text x="39.6" y="108.8" transform="rotate(-90 39.6 108.8)">0.1uF/50V</text>
<text x="42.3" y="108.8" transform="rotate(-90 42.3 108.8)">0.1uF/50V</text>
<text x="45.1" y="108.8" transform="rotate(-90 45.1 108.8)">0.1uF/50V</text>
<text x="47.8" y="108.8" transform="rotate(-90 47.8 108.8)">0.1uF/50V</text>
<text x="56.3" y="109.5">CH9121</text>
<text x="131.7" y="110.8">CH9121</text>
<text x="155" y="109.5">R60</text>
<text x="155" y="110.8">18K/1%</text>
<text x="217" y="110.6">R62</text>
<text x="224.4" y="110.6">1K/1%</text>
<text x="137.1" y="124.3">R63</text>
<text x="144.3" y="124.3">0R/1%</text>
<text x="231.6" y="122.4">JDFU10370715</text>
<text x="55.9" y="128.1">U10-2</text>
<text x="122.4" y="130.5">2M/1%</text>
<text x="123.8" y="127.6">R64</text>
<text x="137.2" y="128">Y1</text>
<text x="233.2" y="131.4">C62</text>
<text x="237.3" y="131.4">1nF/2KV</text>
<text x="127.6" y="135.3">C61</text>
<text x="127.6" y="136.9">10pF/50V</text>
<text x="137.2" y="136.4">30MHz/30ppm</text>
<text x="157.8" y="132.5">C60</text>
<text x="157.8" y="134.2">10pF/50V</text>
<text x="54.9" y="145.1">CH9121</text>
<text x="246.9" y="166.5">TP8</text>
<text x="257.9" y="166.5">TP9</text>
<text x="246.9" y="174.8">TP10</text>
<text x="257.9" y="174.8">TP11</text>
</g>
<g font-size="1.2">
<text x="61.5" y="28.5">2</text>
<text x="68.2" y="28.5">1</text>
<text x="158.9" y="28.5">2</text>
<text x="165.6" y="28.5">1</text>
<text x="19.5" y="32.4">VCC_5V</text>
<text x="56" y="35.4">8</text>
<text x="68.2" y="35.4">1</text>
<text x="79.9" y="32.4">VCC_3V3</text>
<text x="116.9" y="32.4">VCC_3V3</text>
<text x="153.4" y="35.4">8</text>
<text x="165.6" y="35.4">1</text>
<text x="177.2" y="32.4">VCC_1V8</text>
<text x="56" y="39.5">6</text>
<text x="56" y="36.7">7</text>
<text x="68.2" y="39.5">3</text>
<text x="68.2" y="36.7">2</text>
<text x="153.4" y="39.5">6</text>
<text x="153.4" y="36.7">7</text>
<text x="165.6" y="39.5">3</text>
<text x="165.6" y="36.7">2</text>
<text x="56" y="42.2">5</text>
<text x="68.2" y="42.2">4</text>
<text x="68.2" y="43.6">9</text>
<text x="153.4" y="42.2">5</text>
<text x="165.6" y="42.2">4</text>
<text x="165.6" y="43.6">9</text>
<text x="41.2" y="50.4">启动时间2ms</text>
<text x="138.6" y="50.4">启动时间2ms</text>
<text x="17.9" y="77.7">VCC_3V3</text>
<text x="54" y="83.4">17</text>
<text x="54" y="82">12</text>
<text x="54.6" y="80.6">2</text>
<text x="70.9" y="80.6">3</text>
<text x="70.9" y="82">9</text>
<text x="70.9" y="83.4">13</text>
<text x="129.4" y="82">55</text>
<text x="129.4" y="83.4">56</text>
<text x="149.1" y="82">51</text>
<text x="196.5" y="83.1">VCC_3V3</text>
<text x="54" y="84.8">21</text>
<text x="54" y="86.1">29</text>
<text x="54" y="87.5">40</text>
<text x="54" y="88.9">42</text>
<text x="70.9" y="84.8">18</text>
<text x="70.9" y="86.1">20</text>
<text x="70.9" y="87.5">37</text>
<text x="70.9" y="88.9">41</text>
<text x="129.4" y="86.1">57</text>
<text x="129.4" y="87.5">58</text>
<text x="149.1" y="86.1">53</text>
<text x="149.1" y="84.8">52</text>
<text x="27.5" y="95.5">VCC_1V8</text>
<text x="54" y="90.2">45</text>
<text x="54" y="91.6">63</text>
<text x="70.9" y="90.2">44</text>
<text x="70.9" y="91.6">48</text>
<text x="129.4" y="93">30</text>
<text x="129.4" y="94.3">31</text>
<text x="129.4" y="95.7">59</text>
<text x="149.1" y="95.7">8</text>
<text x="149.1" y="94.3">7</text>
<text x="149.1" y="93">5</text>
<text x="149.1" y="91.6">4</text>
<text x="218.4" y="90">VCC_3V3</text>
<text x="228" y="95.7">P1</text>
<text x="245.1" y="95.7">3</text>
<text x="54" y="99.8">19</text>
<text x="54" y="101.2">28</text>
<text x="54.6" y="98.5">6</text>
<text x="109.6" y="96.3">VCC_3V3</text>
<text x="109.6" y="100.4">VCC_3V3</text>
<text x="129.4" y="101.2">36</text>
<text x="129.4" y="97.1">60</text>
<text x="149.1" y="99.8">33</text>
<text x="149.1" y="101.2">46</text>
<text x="149.1" y="98.5">32</text>
<text x="228" y="98.5">P2</text>
<text x="228" y="101.2">P3</text>
<text x="228" y="97.1">P4</text>
<text x="245.1" y="97.1">4</text>
<text x="54" y="102.6">43</text>
<text x="54" y="103.9">54</text>
<text x="54" y="105.3">64</text>
<text x="129.4" y="105.3">10</text>
<text x="129.4" y="106.7">11</text>
<text x="149.1" y="105.3">1</text>
<text x="228" y="102.6">P5</text>
<text x="228" y="103.9">P6</text>
<text x="204.3" y="108.7">VCC_3V3</text>
<text x="227.3" y="112.2">P12</text>
<text x="227.3" y="110.8">P11</text>
<text x="227.6" y="109.7">P10</text>
<text x="228" y="116.3">P7</text>
<text x="228" y="119">P8</text>
<text x="245.1" y="117.7">1</text>
<text x="245.1" y="119">2</text>
<text x="52.6" y="130">14</text>
<text x="52.6" y="131.4">15</text>
<text x="69.6" y="130">34</text>
<text x="69.6" y="131.4">35</text>
<text x="135.6" y="130">4</text>
<text x="146.4" y="130">3</text>
<text x="52.6" y="132.8">16</text>
<text x="52.6" y="134.1">22</text>
<text x="52.6" y="135.5">23</text>
<text x="52.6" y="136.9">24</text>
<text x="69.6" y="134.1">39</text>
<text x="69.6" y="135.5">47</text>
<text x="69.6" y="136.9">49</text>
<text x="69.6" y="132.8">38</text>
<text x="135.6" y="132.8">1</text>
<text x="146.4" y="132.8">2</text>
<text x="52.6" y="138.2">25</text>
<text x="52.6" y="139.6">26</text>
<text x="52.6" y="141">27</text>
<text x="69.6" y="138.2">50</text>
<text x="69.6" y="139.6">61</text>
<text x="69.6" y="141">62</text>
<text x="244.2" y="168.5">HOLE-DC2_8C6_0 HOLE-DC2_8C6_0</text>
<text x="244.2" y="176.7">HOLE-DC2_8C6_0 HOLE-DC2_8C6_0</text>
<text x="226.4" y="198.5">Title</text>
<text x="226.4" y="202.6">Size</text>
<text x="227.7" y="204">C</text>
<text x="231.8" y="202.6">Document Number</text>
<text x="231.8" y="204">&lt;Doc&gt;</text>
<text x="231.8" y="199.9">&lt;Title&gt;</text>
<text x="271.6" y="202.6">Rev</text>
<text x="273" y="204">T1</text>
<text x="226.4" y="206.7">Date:</text>
<text x="233.5" y="206.7">Friday, August 04, 2023</text>
<text x="253.8" y="206.7">Sheet</text>
<text x="260.6" y="206.7">2</text>
<text x="264.8" y="206.7">of</text>
<text x="268.9" y="206.7">2</text>
</g>
<g font-size="1.2" fill="#004080">
<text x="58.3" y="40.3">NR</text>
<text x="58.3" y="37.6">IN</text>
<text x="58.3" y="36.2">IN</text>
<text x="64" y="36.2">OUT</text>
<text x="64" y="37.6">OUT</text>
<text x="64" y="40.3">SNS</text>
<text x="155.7" y="40.3">NR</text>
<text x="155.7" y="37.6">IN</text>
<text x="155.7" y="36.2">IN</text>
<text x="161.4" y="36.2">OUT</text>
<text x="161.4" y="37.6">OUT</text>
<text x="161.4" y="40.3">SNS</text>
<text x="58.3" y="43.1">EN</text>
<text x="62.2" y="44.5">PPGND</text>
<text x="63.8" y="43.1">GND</text>
<text x="155.7" y="43.1">EN</text>
<text x="159.6" y="44.5">PPGND</text>
<text x="161.2" y="43.1">GND</text>
<text x="57" y="82.9">VCC33_2</text>
<text x="57" y="81.5">VCC33_1</text>
<text x="65.2" y="81.5">GND_1</text>
<text x="65.2" y="82.9">GND_2</text>
<text x="132.4" y="82.9">RXD2</text>
<text x="144.7" y="82.9">DIR1</text>
<text x="57" y="84.2">VCC33_3</text>
<text x="57" y="85.6">VCC33_4</text>
<text x="57" y="87">VCC33_5</text>
<text x="57" y="88.3">VCC33_6</text>
<text x="57" y="89.7">VCC33_7</text>
<text x="65.2" y="84.2">GND_3</text>
<text x="65.2" y="85.6">GND_4</text>
<text x="65.2" y="87">GND_5</text>
<text x="65.2" y="88.3">GND_6</text>
<text x="65.2" y="89.7">GND_7</text>
<text x="132.4" y="84.2">TXD2</text>
<text x="132.4" y="87">RXD1</text>
<text x="132.4" y="88.3">TXD1</text>
<text x="144.1" y="87">LINK#</text>
<text x="144.4" y="85.6">ACT#</text>
<text x="57" y="91.1">VCC33_8</text>
<text x="57" y="92.5">VCC33_9</text>
<text x="65.2" y="91.1">GND_8</text>
<text x="65.2" y="92.5">GND_9</text>
<text x="132.4" y="93.9">TCPCS1</text>
<text x="132.4" y="95.2">RUN</text>
<text x="144.9" y="93.9">RXN</text>
<text x="145" y="92.5">RXP</text>
<text x="145.1" y="95.2">TXP</text>
<text x="57" y="99.3">VCC18_1</text>
<text x="57" y="100.7">VCC18_2</text>
<text x="132.4" y="96.6">RESET</text>
<text x="132.4" y="98">CFG0</text>
<text x="142.6" y="100.7">TCPCS2</text>
<text x="143.2" y="99.3">CFGEN</text>
<text x="145.1" y="96.6">TXN</text>
<text x="231.2" y="96.6">TD+</text>
<text x="231.2" y="99.3">TD-</text>
<text x="231.2" y="98">TDCT</text>
<text x="242.8" y="96.6">3</text>
<text x="242.8" y="98">4</text>
<text x="57" y="102.1">VCC18_3</text>
<text x="57" y="103.4">VCC18_4</text>
<text x="57" y="104.8">VCC18_5</text>
<text x="57" y="106.2">VCC18_6</text>
<text x="132.4" y="106.2">XI</text>
<text x="132.4" y="107.6">XO</text>
<text x="132.4" y="102.1">RSTI</text>
<text x="143.4" y="106.2">RSETE</text>
<text x="144.7" y="102.1">DIR2</text>
<text x="231.2" y="102.1">RD+</text>
<text x="231.2" y="103.4">RDCT</text>
<text x="231.2" y="104.8">RD-</text>
<text x="231.2" y="108.9">LEDY+</text>
<text x="231.2" y="110.3">LEDY-</text>
<text x="231.2" y="113.1">LEDG-</text>
<text x="231.2" y="111.7">LEDG+</text>
<text x="231.2" y="117.2">NC</text>
<text x="231.2" y="119.9">GND</text>
<text x="242.8" y="118.5">1</text>
<text x="242.8" y="119.9">2</text>
<text x="55.6" y="130.9">NC_1</text>
<text x="64.1" y="130.9">NC_10</text>
<text x="55.6" y="132.2">NC_2</text>
<text x="55.6" y="133.6">NC_3</text>
<text x="55.6" y="135">NC_4</text>
<text x="55.6" y="136.4">NC_5</text>
<text x="55.6" y="137.7">NC_6</text>
<text x="64.1" y="135">NC_13</text>
<text x="64.1" y="136.4">NC_14</text>
<text x="64.1" y="137.7">NC_15</text>
<text x="64.1" y="132.2">NC_11</text>
<text x="64.1" y="133.6">NC_12</text>
<text x="55.6" y="139.1">NC_7</text>
<text x="55.6" y="140.5">NC_8</text>
<text x="55.6" y="141.9">NC_9</text>
<text x="64.1" y="139.1">NC_16</text>
<text x="64.1" y="140.5">NC_17</text>
<text x="64.1" y="141.9">NC_18</text>
</g>
<g font-size="1.2" fill="#f00">
<text x="100" y="86.8">1</text>
<text x="100" y="88.2">1</text>
<text x="103.5" y="86.8">CH_UART5_RX</text>
<text x="103.5" y="88.2">CH_UART5_TX</text>
<text x="157.4" y="84.8">ACT</text>
<text x="157.4" y="86.1">LINK</text>
<text x="102.2" y="93.7">1</text>
<text x="105.7" y="93.7">CH_TCPCS</text>
<text x="157.4" y="91.6">RXP</text>
<text x="157.4" y="93">RXN</text>
<text x="157.4" y="94.4">TXP</text>
<text x="157.4" y="95.7">TXN</text>
<text x="193.7" y="95.7">TXP</text>
<text x="102.8" y="97.8">1</text>
<text x="102.8" y="101.9">1</text>
<text x="106.2" y="97.8">CH_CFG0</text>
<text x="106.2" y="101.9">CH_RST</text>
<text x="193.7" y="101.2">RXP</text>
<text x="193.7" y="98.5">TXN</text>
<text x="121" y="106.7">XO</text>
<text x="121" y="105.3">XI</text>
<text x="193.7" y="104">RXN</text>
<text x="214.3" y="109.5">ACT</text>
<text x="214.3" y="112.2">LINK</text>
<text x="115.5" y="124.5">XO</text>
<text x="115.5" y="132.8">XI</text>
<text x="248" y="199.5">SPS100_PWR_T1</text>
</g>
<g font-size="1">
<text x="28.8" y="1">5</text>
<text x="83.7" y="1">4</text>
<text x="138.6" y="1">3</text>
<text x="193.4" y="1">2</text>
<text x="248.3" y="1">1</text>
<text x=".4" y="28">D</text>
<text x="276.1" y="28">D</text>
<text x="57.7" y="30.9">SOD123FL-2_8X1_8X1_3</text>
<text x="155" y="30.9">SOD123FL-2_8X1_8X1_3</text>
<text x="29" y="36.5">FB0402</text>
<text x="42.6" y="37.9">R0402</text>
<text x="83.7" y="42">C0603</text>
<text x="126.4" y="36.5">FB0402</text>
<text x="140" y="37.9">R0402</text>
<text x="181.1" y="42">C0603</text>
<text x="34.3" y="44.7">C0603</text>
<text x="38" y="45.4" transform="rotate(-90 38 45.4)">C0402</text>
<text x="59" y="47.4">TDFN8_3X3</text>
<text x="131.7" y="44.7">C0603</text>
<text x="135.4" y="45.4" transform="rotate(-90 135.4 45.4)">C0402</text>
<text x="156.4" y="47.4">TDFN8_3X3</text>
<text x="45.3" y="48.9">C0402</text>
<text x="49.4" y="48.9">R0402</text>
<text x="51.7" y="49.5" transform="rotate(-90 51.7 49.5)">C0402</text>
<text x="142.7" y="48.9">C0402</text>
<text x="146.8" y="48.9">R0402</text>
<text x="149.1" y="49.5" transform="rotate(-90 149.1 49.5)">C0402</text>
<text x=".4" y="79.4">C</text>
<text x="276.1" y="79.4">C</text>
<text x="19.9" y="87.5" transform="rotate(-90 19.9 87.5)">C0402</text>
<text x="22.9" y="87.9" transform="rotate(-90 22.9 87.9)">C0402</text>
<text x="25.6" y="87.9" transform="rotate(-90 25.6 87.9)">C0402</text>
<text x="28.4" y="87.9" transform="rotate(-90 28.4 87.9)">C0402</text>
<text x="31.1" y="87.9" transform="rotate(-90 31.1 87.9)">C0402</text>
<text x="33.8" y="87.9" transform="rotate(-90 33.8 87.9)">C0402</text>
<text x="36.6" y="87.9" transform="rotate(-90 36.6 87.9)">C0402</text>
<text x="39.3" y="87.9" transform="rotate(-90 39.3 87.9)">C0402</text>
<text x="42.1" y="87.9" transform="rotate(-90 42.1 87.9)">C0402</text>
<text x="44.8" y="87.9" transform="rotate(-90 44.8 87.9)">C0402</text>
<text x="119.4" y="95.5">R0402</text>
<text x="119.8" y="92.5">R0402</text>
<text x="200.3" y="92.8">R0402</text>
<text x="204.4" y="92.8">R0402</text>
<text x="208.5" y="92.8">R0402</text>
<text x="212.6" y="92.8">R0402</text>
<text x="119.4" y="99.6">R0402</text>
<text x="29.5" y="105.3" transform="rotate(-90 29.5 105.3)">C0402</text>
<text x="32.5" y="105.7" transform="rotate(-90 32.5 105.7)">C0402</text>
<text x="35.2" y="105.7" transform="rotate(-90 35.2 105.7)">C0402</text>
<text x="38" y="105.7" transform="rotate(-90 38 105.7)">C0402</text>
<text x="40.7" y="105.7" transform="rotate(-90 40.7 105.7)">C0402</text>
<text x="43.5" y="105.7" transform="rotate(-90 43.5 105.7)">C0402</text>
<text x="46.2" y="105.7" transform="rotate(-90 46.2 105.7)">C0402</text>
<text x="120.8" y="103.7">C0402</text>
<text x="220.6" y="107.6">R0402</text>
<text x="155" y="112">R0402</text>
<text x="220.6" y="110.3">R0402</text>
<text x="140.4" y="124">R0402</text>
<text x=".4" y="130.9">B</text>
<text x="122.7" y="131.4">R0402</text>
<text x="276.1" y="130.9">B</text>
<text x="137.2" y="137.9">osc4-3_2x2_5x0_7</text>
<text x="157.8" y="135.4">C0402</text>
<text x="237.3" y="132.5">C1206</text>
<text x="127.6" y="138.2">C0402</text>
<text x=".4" y="182.3">A</text>
<text x="276.1" y="182.3">A</text>
<text x="28.8" y="208.2">5</text>
<text x="83.7" y="208.2">4</text>
<text x="138.6" y="208.2">3</text>
<text x="193.4" y="208.2">2</text>
<text x="248.3" y="208.2">1</text>
</g>
</svg>
